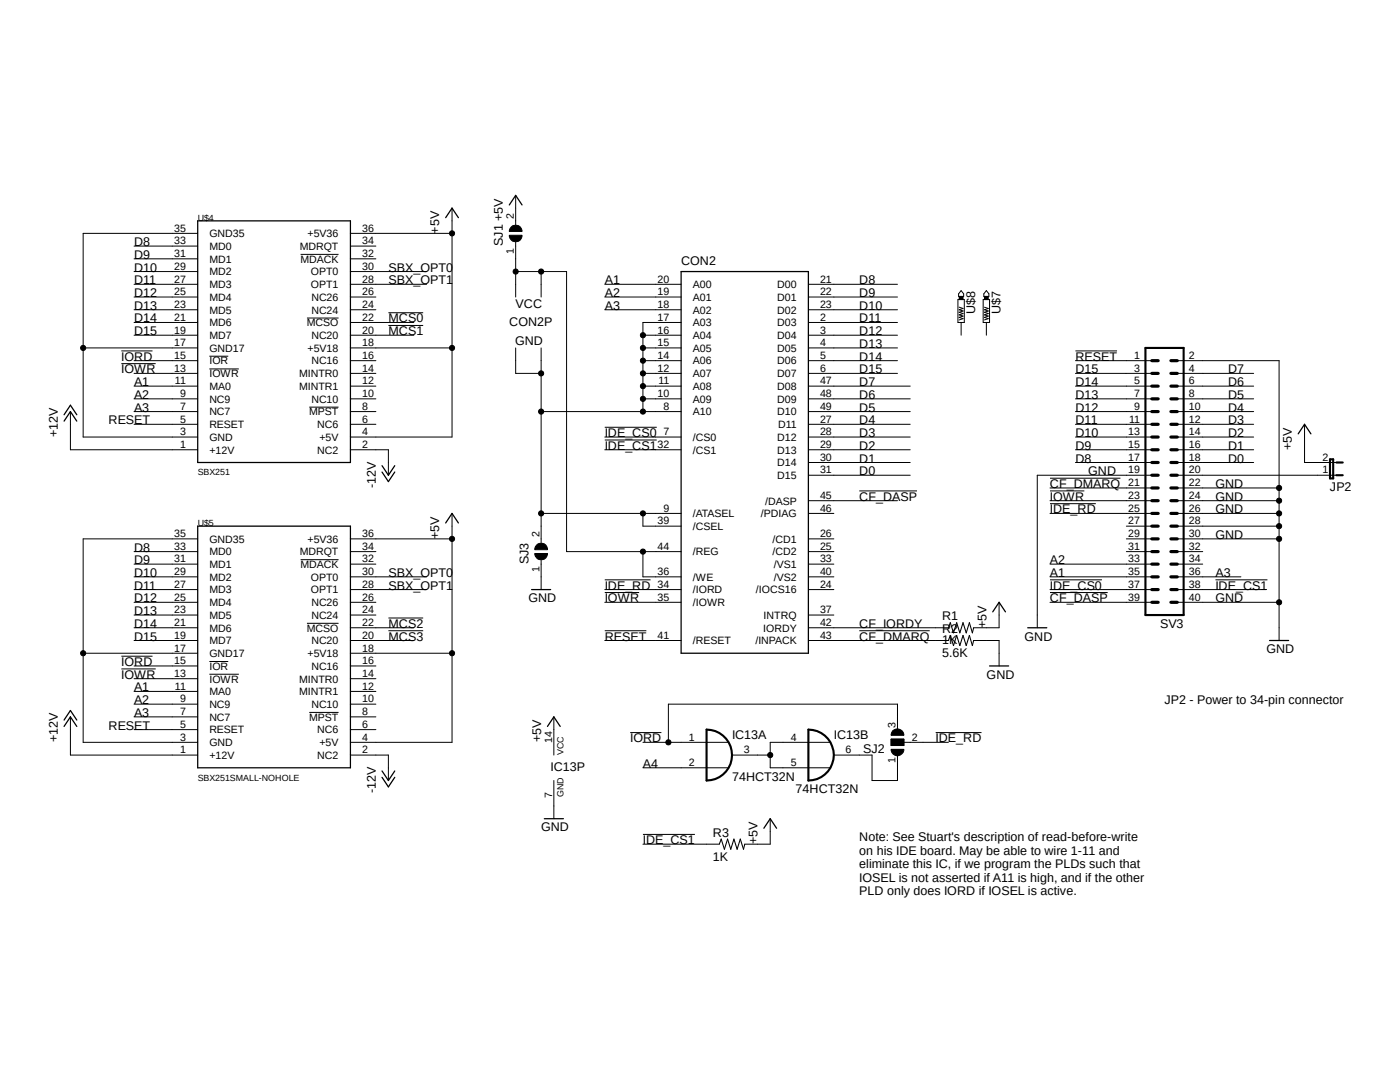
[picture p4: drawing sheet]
<svg xmlns="http://www.w3.org/2000/svg" width="279mm" height="216mm" viewBox="0 0 279 216" stroke-linecap="round" stroke-linejoin="round" font-family="sans-serif">
<path d="M8.9 36.6l261.6 142.6M270.5 36.6l-261.6 142.6" fill="none" stroke="#fff" stroke-width=".2"/>
<g fill="none" stroke="#000" stroke-width=".2">
<path d="M102.9 39v6M26.8 59.3h12.7M26.8 56.7h12.7M26.8 54.2h12.7M26.8 51.6h12.7M26.8 49.1h12.7M39.5 46.6h-22.9v40.6h22.9M60 50.8h7.6M69.9 59.3h5.1M69.9 56.7h15.2M69.9 54.2h15.2M69.9 51.6h5.1"/>
<path d="M69.9 49.1h5.1M69.9 46.6h20.3M90.2 41.5v45.7h-20.3M101.6 46.9h2.6a1.27 1.27 0 0 1-1.3 1.3 1.27 1.27 0 0 1-1.3-1.3zM102 45.3a1.25 1.25 0 0 1 1.4-.3 1.25 1.25 0 0 1 .8 1.2h-2.6l.2-.6zM102.9 54.2h10.2v55.9h22.8M102.9 48.2v11.1M108 54.2v5.1M120.7 59.3h15.2M120.7 56.7h15.2M161.3 59.3h17.8M161.3 56.7h17.8"/>
<path d="M191.2 59.8h1.2v4.5h-1.2zM191.4 59.2h.8v.6h-.8zM191.8 58l.5 .6v.5h-1v-.5zM196.2 59.8h1.3v4.5h-1.3zM196.5 59.2h.7v.6h-.7zM196.8 58l.6 .6v.5h-1.1v-.5zM16.6 69.4h22.9M24.2 70h6.2M24.2 72.6h6.9M26.8 79.6h12.7M26.8 77h12.7M26.8 74.5h12.7"/>
<path d="M26.8 72h12.7M26.8 66.9h12.7M26.8 64.3h12.7M26.8 61.8h12.7M41.8 73.6h5.9M41.8 71.1h3.8M61.3 63.5h6.3M69.9 79.6h5.1M69.9 77h5.1M69.9 74.5h5.1M69.9 72h5.1M69.9 69.4h20.3"/>
<path d="M69.9 66.9h12.7M69.9 64.3h12.7M69.9 61.8h5.1M77.5 62.4h7M77.5 64.9h7M102.9 69.4v5.1h5.1M108 69.4v39M120.7 61.8h15.2M128.3 79.6h7.6M128.3 77h7.6M128.3 74.5h7.6M128.3 72h7.6"/>
<path d="M128.3 69.4h7.6M128.3 66.9h7.6M135.9 64.3h-7.6v17.8M161.3 79.6h20.4M161.3 77h20.4M161.3 74.5h17.8M161.3 72h17.8M161.3 69.4h17.8M161.3 66.9h17.8M161.3 64.3h17.8M161.3 61.8h17.8M191.4 61.3l.8 .3-.8 .2 .8 .3-.8 .2 .8 .3-.8 .2 .8 .3-.8 .2 .8 .3-.8 .2"/>
<path d="M191.8 64.3v2.6M196.5 61.3l.7 .3-.7 .2 .7 .3-.7 .2 .7 .3-.7 .2 .7 .3-.7 .2 .7 .3-.7 .2M196.8 64.3v2.6M214.6 70h8.3M214.6 79.6h15.3M214.6 77h15.3M214.6 74.5h15.3M214.6 72h15.3M234.9 79.6h15.3M234.9 77h15.3M234.9 74.5h15.3M234.9 72h20.4v55.8"/>
<path d="M14.1 82.1v7.6h25.4M26.8 82.1h12.7M26.8 84.7h12.7M61.7 81.2h5.9M69.9 89.7h7.6v5.1M69.9 82.1h5.1M69.9 84.7h5.1M108 82.1h27.9M120.7 85.3h10.4M120.7 87.8h10.4M120.7 89.7h15.2M120.7 87.2h15.2"/>
<path d="M161.3 89.7h20.4M161.3 87.2h20.4M161.3 82.1h20.4M161.3 84.7h20.4M161.3 92.3h20.4M161.3 94.8h20.4M161.3 99.9h17.8M171.5 98h11.5M209.5 98h6.9M209.5 95.4h14.1M209.5 99.9h20.4M209.5 97.4h20.4"/>
<path d="M214.6 89.7h15.3M214.6 87.2h15.3M214.6 82.1h15.3M214.6 84.7h15.3M214.6 92.3h15.3M229.9 94.8h-22.9v30.5M234.9 89.7h15.3M234.9 87.2h15.3M234.9 82.1h15.3M234.9 84.7h15.3M234.9 92.3h15.3M234.9 94.8h31.8"/>
<path d="M234.9 99.9h20.4M234.9 97.4h20.4M260.3 84.7v7.6h6.4M26.8 117.6h12.7M26.8 115.1h12.7M26.8 112.6h12.7M26.8 110.1h12.7M39.5 107.5h-22.9v40.6h22.9M60 111.7h7.6M69.9 117.6h15.2M69.9 115.1h15.2M69.9 112.6h5.1"/>
<path d="M69.9 110.1h5.1M69.9 107.5h20.3M90.2 102.4v45.7h-20.3M106.7 110.4h2.6a1.27 1.27 0 0 1-1.3 1.3 1.27 1.27 0 0 1-1.3-1.3zM107.1 108.8a1.25 1.25 0 0 1 1.4-.3 1.25 1.25 0 0 1 .8 1.2h-2.6l.1-.6zM108 102.4h27.9M108 111.7v5.9M120.7 118.2h6.9M120.7 115.7h9.1M120.7 117.6h15.2M128.3 110.1v5h7.6M128.3 102.4v2.6h7.6"/>
<path d="M161.3 117.6h5.1M161.3 115.1h5.1M161.3 112.6h5.1M161.3 110.1h5.1M161.3 107.5h5.1M161.3 102.4h5.1M209.5 118.2h11.6M209.5 115.7h10.4M209.5 100.5h9.2M209.5 117.6h20.4M209.5 115.1h20.4M209.5 112.6h20.4"/>
<path d="M209.5 102.4h20.4M224.8 110.1h5.1M224.8 107.5h5.1M224.8 105h5.1M234.9 117.6h17.8M234.9 115.1h12.7M234.9 112.6h5.1M234.9 110.1h5.1M234.9 107.5h20.4M234.9 102.4h20.4M234.9 105h20.4M242.6 115.7h10.3"/>
<path d="M16.6 130.3h22.9M24.2 130.9h6.2M24.2 133.5h6.9M26.8 138h12.7M26.8 135.4h12.7M26.8 132.9h12.7M26.8 127.8h12.7M26.8 125.3h12.7M26.8 122.7h12.7M26.8 120.2h12.7M41.8 134.5h5.9M41.8 132h3.8"/>
<path d="M61.3 124.4h6.3M69.9 138h5.1M69.9 135.4h5.1M69.9 132.9h5.1M69.9 130.3h20.3M69.9 127.8h12.7M69.9 125.3h12.7M69.9 122.7h5.1M69.9 120.2h5.1M77.5 123.3h7M77.5 125.9h7M120.7 125.9h8.3"/>
<path d="M120.7 127.8h15.2M120.7 120.2h15.2M161.3 127.8h28M161.3 125.3h28M161.3 122.7h5.1M171.5 125.9h14M194.3 127.8h5.1v5.1M199.4 120.2v5.1h-5.1M209.5 120.2h20.4M234.9 120.2h20.4M14.1 143v7.7h25.4M26.8 143h12.7"/>
<path d="M26.8 140.5h12.7M26.8 145.6h12.7M61.7 142.2h5.9M69.9 150.7h7.6v5M69.9 143h5.1M69.9 140.5h5.1M69.9 145.6h5.1M110.5 143v7.7M110.5 155.7v7.7M125.8 146.2h6.2M128.3 148.1h17M128.3 153.2h17"/>
<path d="M146.1 150.7h7.6M165.7 148.1h-12v5.1h12M166.4 150.7h7.6v5h5.1v-5M177.8 149.5h2.6a1.27 1.27 0 0 1-1.3 1.3 1.27 1.27 0 0 1-1.3-1.3zM177.8 147.5h2.6v1.3h-2.6zM178.2 145.8a1.31 1.31 0 0 1 1.4-.3 1.31 1.31 0 0 1 .8 1.2h-2.6zM179.1 145.6v-5.1h-45.7v7.6M180.4 148.1h8.9M186.7 146.2h9.2M128.3 166.5h10.4M128.3 168.4h15.3M153.7 163.4v5h-5.1"/>
<circle cx="90.2" cy="46.6" r=".51"/>
<circle cx="102.9" cy="54.2" r=".51"/>
<circle cx="108" cy="54.2" r=".51"/>
<circle cx="16.6" cy="69.4" r=".51"/>
<circle cx="90.2" cy="69.4" r=".51"/>
<circle cx="108" cy="74.5" r=".51"/>
<circle cx="128.3" cy="66.9" r=".51"/>
<circle cx="128.3" cy="69.4" r=".51"/>
<circle cx="128.3" cy="77" r=".51"/>
<circle cx="128.3" cy="79.6" r=".51"/>
<circle cx="128.3" cy="74.5" r=".51"/>
<circle cx="128.3" cy="72" r=".51"/>
<circle cx="108" cy="82.1" r=".51"/>
<circle cx="128.3" cy="82.1" r=".51"/>
<circle cx="255.3" cy="99.9" r=".51"/>
<circle cx="255.3" cy="97.4" r=".51"/>
<circle cx="90.2" cy="107.5" r=".51"/>
<circle cx="108" cy="102.4" r=".51"/>
<circle cx="128.3" cy="110.1" r=".51"/>
<circle cx="128.3" cy="102.4" r=".51"/>
<circle cx="255.3" cy="102.4" r=".51"/>
<circle cx="255.3" cy="105" r=".51"/>
<circle cx="255.3" cy="107.5" r=".51"/>
<circle cx="16.6" cy="130.3" r=".51"/>
<circle cx="90.2" cy="130.3" r=".51"/>
<circle cx="255.3" cy="120.2" r=".51"/>
<circle cx="133.4" cy="148.1" r=".51"/>
<circle cx="153.7" cy="150.7" r=".51"/>
</g>
<g fill="none" stroke="#000" stroke-width=".25">
<path d="M39.5 44.1h30.4v48.2h-30.4zM88.9 43.4l1.3-1.9 1.3 1.9M101.6 40.9l1.3-1.9 1.3 1.9M135.9 54.2h25.4v76.1h-25.4zM12.8 84l1.3-1.9 1.2 1.9M12.8 82.8l1.3-1.9 1.2 1.9M76.2 92.9l1.3 1.9 1.3-1.9M76.2 94.2l1.3 1.9 1.3-1.9M259.1 86.6l1.2-1.9 1.3 1.9M39.5 105h30.4v48.2h-30.4zM88.9 104.4l1.3-2 1.3 2M106.1 117.6h3.8"/>
<path d="M197.5 132.9h3.8M198.1 122.1l1.3-1.9 1.3 1.9M205.1 125.3h3.8M253.4 127.8h3.8M12.8 144.9l1.3-1.9 1.2 1.9M12.8 143.7l1.3-1.9 1.2 1.9M76.2 153.8l1.3 1.9 1.3-1.9M76.2 155.1l1.3 1.9 1.3-1.9M109.3 144.9l1.2-1.9 1.3 1.9M108.6 163.4h3.8M152.4 165.3l1.3-1.9 1.3 1.9"/>
</g>
<path d="M189.3 125.3l.4-1.1 .6 2.1 .6-2.1 .7 2.1 .6-2.1 .6 2.1 .7-2.1 .6 2.1 .2-1M189.3 127.8l.4-1 .6 2 .6-2 .7 2 .6-2 .6 2 .7-2 .6 2 .2-1M143.6 168.4l.3-1 .7 2.1 .6-2.1 .6 2.1 .7-2.1 .6 2.1 .6-2.1 .7 2.1 .2-1.1" fill="none" stroke="#000" stroke-width=".21"/>
<path d="M228.6 69.4h7.6v53.3h-7.6zM265.4 91.7h.7v3.8h-.7zM266.7 94.8h1.3M266.7 92.3h1.3M141 145.6a5.1 5.1 0 0 1 5.1 5.1 5.1 5.1 0 0 1-5.1 5zM161.3 145.6a5.1 5.1 0 0 1 5.1 5.1 5.1 5.1 0 0 1-5.1 5z" fill="none" stroke="#000" stroke-width=".42"/>
<g fill="none" stroke="#000" stroke-width=".63">
<path d="M229.9 77h1.2M229.9 74.5h1.2M229.9 72h1.2M229.9 79.6h1.2M233.7 77h1.2M233.7 74.5h1.2M233.7 72h1.2M233.7 79.6h1.2M229.9 82.1h1.2M229.9 89.7h1.2M229.9 87.2h1.2M229.9 84.7h1.2"/>
<path d="M229.9 94.8h1.2M229.9 92.3h1.2M229.9 99.9h1.2M229.9 97.4h1.2M233.7 82.1h1.2M233.7 89.7h1.2M233.7 87.2h1.2M233.7 84.7h1.2M233.7 94.8h1.2M233.7 92.3h1.2M233.7 99.9h1.2M233.7 97.4h1.2"/>
<path d="M229.9 102.4h1.2M229.9 107.5h1.2M229.9 105h1.2M229.9 112.6h1.2M229.9 110.1h1.2M229.9 115.1h1.2M229.9 117.6h1.2M233.7 102.4h1.2M233.7 107.5h1.2M233.7 105h1.2M233.7 112.6h1.2M233.7 110.1h1.2"/>
<path d="M233.7 115.1h1.2M233.7 117.6h1.2M229.9 120.2h1.2M233.7 120.2h1.2"/>
</g>
<g fill="#000">
<path d="M102 45.3a1.25 1.25 0 0 1 1.4-.3 1.25 1.25 0 0 1 .8 1.2h-2.6l.2-.6z" fill-rule="evenodd"/>
<path d="M101.6 46.9h2.6a1.27 1.27 0 0 1-1.3 1.3 1.27 1.27 0 0 1-1.3-1.3z" fill-rule="evenodd"/>
<path d="M191.4 59.2h.8v.6h-.8z" fill-rule="evenodd"/>
<path d="M196.5 59.2h.7v.6h-.7z" fill-rule="evenodd"/>
<path d="M107.1 108.8a1.25 1.25 0 0 1 1.4-.3 1.25 1.25 0 0 1 .8 1.2h-2.6l.1-.6z" fill-rule="evenodd"/>
<path d="M106.7 110.4h2.6a1.27 1.27 0 0 1-1.3 1.3 1.27 1.27 0 0 1-1.3-1.3z" fill-rule="evenodd"/>
<path d="M177.8 147.5h2.6v1.3h-2.6z" fill-rule="evenodd"/>
<path d="M178.2 145.8a1.31 1.31 0 0 1 1.4-.3 1.31 1.31 0 0 1 .8 1.2h-2.6z" fill-rule="evenodd"/>
<path d="M177.8 149.5h2.6a1.27 1.27 0 0 1-1.3 1.3 1.27 1.27 0 0 1-1.3-1.3z" fill-rule="evenodd"/>
<circle cx="90.2" cy="46.6" r=".51"/>
<circle cx="102.9" cy="54.2" r=".51"/>
<circle cx="108" cy="54.2" r=".51"/>
<circle cx="16.6" cy="69.4" r=".51"/>
<circle cx="90.2" cy="69.4" r=".51"/>
<circle cx="108" cy="74.5" r=".51"/>
<circle cx="128.3" cy="66.9" r=".51"/>
<circle cx="128.3" cy="69.4" r=".51"/>
<circle cx="128.3" cy="77" r=".51"/>
<circle cx="128.3" cy="79.6" r=".51"/>
<circle cx="128.3" cy="74.5" r=".51"/>
<circle cx="128.3" cy="72" r=".51"/>
<circle cx="108" cy="82.1" r=".51"/>
<circle cx="128.3" cy="82.1" r=".51"/>
<circle cx="255.3" cy="99.9" r=".51"/>
<circle cx="255.3" cy="97.4" r=".51"/>
<circle cx="90.2" cy="107.5" r=".51"/>
<circle cx="108" cy="102.4" r=".51"/>
<circle cx="128.3" cy="110.1" r=".51"/>
<circle cx="128.3" cy="102.4" r=".51"/>
<circle cx="255.3" cy="102.4" r=".51"/>
<circle cx="255.3" cy="105" r=".51"/>
<circle cx="255.3" cy="107.5" r=".51"/>
<circle cx="16.6" cy="130.3" r=".51"/>
<circle cx="90.2" cy="130.3" r=".51"/>
<circle cx="255.3" cy="120.2" r=".51"/>
<circle cx="133.4" cy="148.1" r=".51"/>
<circle cx="153.7" cy="150.7" r=".51"/>
</g>
<g font-size="2.5">
<text x="87.7" y="46.6" transform="rotate(-90 87.7 46.6)">+5V</text>
<text x="26.8" y="49.1">D8</text>
<text x="26.8" y="51.6">D9</text>
<text x="100.4" y="49.1" transform="rotate(-90 100.4 49.1)">SJ1 +5V</text>
<text x="135.9" y="52.9">CON2</text>
<text x="26.8" y="54.2">D10</text>
<text x="26.8" y="56.7">D11</text>
<text x="26.8" y="59.3">D12</text>
<text x="77.6" y="54.2">SBX_OPT0</text>
<text x="77.6" y="56.7">SBX_OPT1</text>
<text x="120.7" y="56.7">A1</text>
<text x="120.7" y="59.3">A2</text>
<text x="171.5" y="56.7">D8</text>
<text x="171.5" y="59.3">D9</text>
<text x="26.8" y="61.8">D13</text>
<text x="26.8" y="64.3">D14</text>
<text x="77.6" y="64.3">MCS0</text>
<text x="101.6" y="65">CON2P</text>
<text x="102.9" y="61.4">VCC</text>
<text x="120.7" y="61.8">A3</text>
<text x="171.5" y="61.8">D10</text>
<text x="171.5" y="64.3">D11</text>
<text x="194.6" y="62.6" transform="rotate(-90 194.6 62.6)">U$8</text>
<text x="199.6" y="62.6" transform="rotate(-90 199.6 62.6)">U$7</text>
<text x="24.2" y="72">IORD</text>
<text x="26.8" y="66.9">D15</text>
<text x="77.6" y="66.9">MCS1</text>
<text x="102.8" y="68.8">GND</text>
<text x="171.5" y="66.9">D12</text>
<text x="171.5" y="69.4">D13</text>
<text x="171.5" y="72">D14</text>
<text x="214.6" y="72">RESET</text>
<text x="24.2" y="74.5">IOWR</text>
<text x="26.8" y="77">A1</text>
<text x="171.5" y="77">D7</text>
<text x="171.5" y="74.5">D15</text>
<text x="214.6" y="74.5">D15</text>
<text x="214.6" y="77">D14</text>
<text x="245.1" y="77">D6</text>
<text x="245.1" y="74.5">D7</text>
<text x="26.8" y="79.6">A2</text>
<text x="26.8" y="82.1">A3</text>
<text x="171.5" y="82.1">D5</text>
<text x="171.5" y="79.6">D6</text>
<text x="214.6" y="82.1">D12</text>
<text x="214.6" y="79.6">D13</text>
<text x="245.1" y="82.1">D4</text>
<text x="245.1" y="79.6">D5</text>
<text x="11.5" y="87.2" transform="rotate(-90 11.5 87.2)">+12V</text>
<text x="21.7" y="84.7">RESET</text>
<text x="120.7" y="87.2">IDE_CS0</text>
<text x="120.7" y="89.7">IDE_CS1</text>
<text x="171.5" y="89.7">D2</text>
<text x="171.5" y="87.2">D3</text>
<text x="171.5" y="84.7">D4</text>
<text x="214.6" y="89.7">D9</text>
<text x="214.6" y="87.2">D10</text>
<text x="214.6" y="84.7">D11</text>
<text x="245.1" y="89.7">D1</text>
<text x="245.1" y="87.2">D2</text>
<text x="245.1" y="84.7">D3</text>
<text x="257.8" y="89.7" transform="rotate(-90 257.8 89.7)">+5V</text>
<text x="171.5" y="94.8">D0</text>
<text x="171.5" y="92.3">D1</text>
<text x="214.6" y="92.3">D8</text>
<text x="217.2" y="94.8">GND</text>
<text x="245.1" y="92.3">D0</text>
<text x="75" y="97.4" transform="rotate(-90 75 97.4)">-12V</text>
<text x="171.5" y="99.9">CF_DASP</text>
<text x="209.5" y="99.9">IOWR</text>
<text x="209.5" y="97.4">CF_DMARQ</text>
<text x="242.6" y="99.9">GND</text>
<text x="242.6" y="97.4">GND</text>
<text x="265.4" y="97.9">JP2</text>
<text x="87.7" y="107.5" transform="rotate(-90 87.7 107.5)">+5V</text>
<text x="209.5" y="102.4">IDE_RD</text>
<text x="242.6" y="107.5">GND</text>
<text x="242.6" y="102.4">GND</text>
<text x="26.8" y="110.1">D8</text>
<text x="26.8" y="112.6">D9</text>
<text x="105.5" y="112.6" transform="rotate(-90 105.5 112.6)">SJ3</text>
<text x="209.5" y="112.6">A2</text>
<text x="26.8" y="115.1">D10</text>
<text x="26.8" y="117.6">D11</text>
<text x="77.6" y="115.1">SBX_OPT0</text>
<text x="77.6" y="117.6">SBX_OPT1</text>
<text x="120.7" y="117.6">IDE_RD</text>
<text x="209.5" y="115.1">A1</text>
<text x="209.5" y="117.6">IDE_CS0</text>
<text x="242.6" y="115.1">A3</text>
<text x="242.6" y="117.6">IDE_CS1</text>
<text x="26.8" y="120.2">D12</text>
<text x="26.8" y="122.7">D13</text>
<text x="26.8" y="125.3">D14</text>
<text x="77.6" y="125.3">MCS2</text>
<text x="105.5" y="120.2">GND</text>
<text x="120.7" y="120.2">IOWR</text>
<text x="171.5" y="125.3">CF_IORDY</text>
<text x="188" y="123.8">R1</text>
<text x="196.9" y="125.3" transform="rotate(-90 196.9 125.3)">+5V</text>
<text x="209.5" y="120.2">CF_DASP</text>
<text x="231.5" y="125.3">SV3</text>
<text x="242.6" y="120.2">GND</text>
<text x="26.8" y="127.8">D15</text>
<text x="77.6" y="127.8">MCS3</text>
<text x="120.7" y="127.8">RESET</text>
<text x="171.5" y="127.8">CF_DMARQ</text>
<text x="188" y="128.6">1K</text>
<text x="188" y="131.1">5.6K</text>
<text x="188" y="126.3">R2</text>
<text x="204.5" y="127.8">GND</text>
<text x="252.7" y="130.3">GND</text>
<text x="24.2" y="132.9">IORD</text>
<text x="24.2" y="135.4">IOWR</text>
<text x="26.8" y="138">A1</text>
<text x="196.9" y="135.4">GND</text>
<text x="26.8" y="140.5">A2</text>
<text x="26.8" y="143">A3</text>
<text x="232.4" y="140.5">JP2 - Power to 34-pin connector</text>
<text x="11.5" y="148.1" transform="rotate(-90 11.5 148.1)">+12V</text>
<text x="21.7" y="145.6">RESET</text>
<text x="108" y="148.1" transform="rotate(-90 108 148.1)">+5V</text>
<text x="125.8" y="148.1">IORD</text>
<text x="146.1" y="147.5">IC13A</text>
<text x="166.4" y="147.5">IC13B</text>
<text x="186.7" y="148.1">IDE_RD</text>
<text x="109.9" y="153.8">IC13P</text>
<text x="128.3" y="153.2">A4</text>
<text x="146.1" y="155.7">74HCT32N</text>
<text x="172.3" y="150.3">SJ2</text>
<text x="75" y="158.3" transform="rotate(-90 75 158.3)">-12V</text>
<text x="158.8" y="158.3">74HCT32N</text>
<text x="108" y="165.9">GND</text>
<text x="142.3" y="166.9">R3</text>
<text x="171.5" y="167.9">Note: See Stuart's description of read-before-write</text>
<text x="128.3" y="168.4">IDE_CS1</text>
<text x="142.3" y="171.7">1K</text>
<text x="151.2" y="168.4" transform="rotate(-90 151.2 168.4)">+5V</text>
<text x="171.5" y="170.6">on his IDE board. May be able to wire 1-11 and</text>
<text x="171.5" y="173.2">eliminate this IC, if we program the PLDs such that</text>
<text x="171.5" y="175.9">IOSEL is not asserted if A11 is high, and if the other</text>
<text x="171.5" y="178.6">PLD only does IORD if IOSEL is active.</text>
</g>
<g font-size="2.1">
<text x="34.8" y="46.2">35</text>
<text x="41.8" y="47.4">GND35</text>
<text x="61.4" y="47.4">+5V36</text>
<text x="72.3" y="46.2">36</text>
<text x="102.6" y="43.7" transform="rotate(-90 102.6 43.7)">2</text>
<text x="34.8" y="53.8">29</text>
<text x="34.8" y="51.3">31</text>
<text x="34.8" y="48.8">33</text>
<text x="41.8" y="52.4">MD1</text>
<text x="41.8" y="49.9">MD0</text>
<text x="59.8" y="49.9">MDRQT</text>
<text x="60" y="52.4">MDACK</text>
<text x="72.3" y="53.8">30</text>
<text x="72.3" y="51.3">32</text>
<text x="72.3" y="48.8">34</text>
<text x="102.6" y="50.7" transform="rotate(-90 102.6 50.7)">1</text>
<text x="34.8" y="58.9">25</text>
<text x="34.8" y="56.4">27</text>
<text x="41.8" y="57.5">MD3</text>
<text x="41.8" y="54.9">MD2</text>
<text x="62" y="57.5">OPT1</text>
<text x="62" y="54.9">OPT0</text>
<text x="72.3" y="58.9">26</text>
<text x="72.3" y="56.4">28</text>
<text x="131.2" y="56.4">20</text>
<text x="131.2" y="58.9">19</text>
<text x="138.3" y="57.5">A00</text>
<text x="155.1" y="57.5">D00</text>
<text x="163.7" y="56.4">21</text>
<text x="163.7" y="58.9">22</text>
<text x="34.8" y="64">21</text>
<text x="34.8" y="61.5">23</text>
<text x="41.8" y="65.1">MD6</text>
<text x="41.8" y="62.6">MD5</text>
<text x="41.8" y="60">MD4</text>
<text x="61.3" y="65.1">MCSO</text>
<text x="62.1" y="62.6">NC24</text>
<text x="62.1" y="60">NC26</text>
<text x="72.3" y="64">22</text>
<text x="72.3" y="61.5">24</text>
<text x="131.2" y="61.5">18</text>
<text x="131.2" y="64">17</text>
<text x="138.3" y="60">A01</text>
<text x="138.3" y="62.6">A02</text>
<text x="138.3" y="65.1">A03</text>
<text x="155.1" y="60">D01</text>
<text x="155.1" y="62.6">D02</text>
<text x="155.1" y="65.1">D03</text>
<text x="163.7" y="61.5">23</text>
<text x="163.7" y="64">2</text>
<text x="34.8" y="71.6">15</text>
<text x="34.8" y="69.1">17</text>
<text x="34.8" y="66.5">19</text>
<text x="41.8" y="70.2">GND17</text>
<text x="41.8" y="67.6">MD7</text>
<text x="61.4" y="70.2">+5V18</text>
<text x="62.1" y="67.6">NC20</text>
<text x="72.3" y="71.6">16</text>
<text x="72.3" y="69.1">18</text>
<text x="72.3" y="66.5">20</text>
<text x="131.2" y="66.5">16</text>
<text x="131.2" y="69.1">15</text>
<text x="131.2" y="71.6">14</text>
<text x="138.3" y="67.6">A04</text>
<text x="138.3" y="70.2">A05</text>
<text x="155.1" y="67.6">D04</text>
<text x="155.1" y="70.2">D05</text>
<text x="163.7" y="66.5">3</text>
<text x="163.7" y="69.1">4</text>
<text x="163.7" y="71.6">5</text>
<text x="226.4" y="71.6">1</text>
<text x="237.3" y="71.6">2</text>
<text x="34.8" y="74.2">13</text>
<text x="34.9" y="76.7">11</text>
<text x="41.8" y="72.7">IOR</text>
<text x="41.8" y="77.8">MA0</text>
<text x="41.8" y="75.3">IOWR</text>
<text x="59.7" y="77.8">MINTR1</text>
<text x="59.7" y="75.3">MINTR0</text>
<text x="62.1" y="72.7">NC16</text>
<text x="72.3" y="76.7">12</text>
<text x="72.3" y="74.2">14</text>
<text x="131.2" y="74.2">12</text>
<text x="131.4" y="76.7">11</text>
<text x="138.3" y="72.7">A06</text>
<text x="138.3" y="75.3">A07</text>
<text x="138.3" y="77.8">A08</text>
<text x="155.1" y="72.7">D06</text>
<text x="155.1" y="75.3">D07</text>
<text x="155.1" y="77.8">D08</text>
<text x="163.7" y="74.2">6</text>
<text x="163.7" y="76.7">47</text>
<text x="226.4" y="74.2">3</text>
<text x="226.4" y="76.7">5</text>
<text x="237.3" y="74.2">4</text>
<text x="237.3" y="76.7">6</text>
<text x="35.9" y="81.8">7</text>
<text x="35.9" y="79.2">9</text>
<text x="41.8" y="82.9">NC7</text>
<text x="41.8" y="80.3">NC9</text>
<text x="61.7" y="82.9">MPST</text>
<text x="62.1" y="80.3">NC10</text>
<text x="72.3" y="81.8">8</text>
<text x="72.3" y="79.2">10</text>
<text x="131.2" y="79.2">10</text>
<text x="132.4" y="81.8">8</text>
<text x="138.3" y="80.3">A09</text>
<text x="138.3" y="82.9">A10</text>
<text x="155.1" y="80.3">D09</text>
<text x="155.1" y="82.9">D10</text>
<text x="163.7" y="79.2">48</text>
<text x="163.7" y="81.8">49</text>
<text x="226.4" y="79.2">7</text>
<text x="226.4" y="81.8">9</text>
<text x="237.3" y="79.2">8</text>
<text x="237.3" y="81.8">10</text>
<text x="35.9" y="84.3">5</text>
<text x="35.9" y="89.4">1</text>
<text x="35.9" y="86.8">3</text>
<text x="41.8" y="85.4">RESET</text>
<text x="41.8" y="88">GND</text>
<text x="63.3" y="85.4">NC6</text>
<text x="63.8" y="88">+5V</text>
<text x="72.3" y="89.4">2</text>
<text x="72.3" y="86.8">4</text>
<text x="72.3" y="84.3">6</text>
<text x="131.2" y="89.4">32</text>
<text x="132.4" y="86.8">7</text>
<text x="138.3" y="88">/CS0</text>
<text x="155.1" y="88">D12</text>
<text x="155.3" y="85.4">D11</text>
<text x="163.7" y="84.3">27</text>
<text x="163.7" y="86.8">28</text>
<text x="163.7" y="89.4">29</text>
<text x="225.2" y="86.8">13</text>
<text x="225.2" y="89.4">15</text>
<text x="225.3" y="84.3">11</text>
<text x="237.3" y="84.3">12</text>
<text x="237.3" y="86.8">14</text>
<text x="237.3" y="89.4">16</text>
<text x="41.8" y="90.5">+12V</text>
<text x="63.3" y="90.5">NC2</text>
<text x="138.3" y="90.5">/CS1</text>
<text x="155.1" y="90.5">D13</text>
<text x="155.1" y="93">D14</text>
<text x="155.1" y="95.6">D15</text>
<text x="163.7" y="91.9">30</text>
<text x="163.7" y="94.4">31</text>
<text x="225.2" y="91.9">17</text>
<text x="225.2" y="94.4">19</text>
<text x="237.3" y="91.9">18</text>
<text x="237.3" y="94.4">20</text>
<text x="263.9" y="94.4">1</text>
<text x="263.9" y="91.9">2</text>
<text x="152.7" y="100.7">/DASP</text>
<text x="163.7" y="99.5">45</text>
<text x="225.2" y="97">21</text>
<text x="225.2" y="99.5">23</text>
<text x="237.3" y="97">22</text>
<text x="237.3" y="99.5">24</text>
<text x="34.8" y="107.1">35</text>
<text x="72.3" y="107.1">36</text>
<text x="107.7" y="107.1" transform="rotate(-90 107.7 107.1)">2</text>
<text x="131.2" y="104.6">39</text>
<text x="132.4" y="102.1">9</text>
<text x="138.3" y="103.2">/ATASEL</text>
<text x="138.3" y="105.7">/CSEL</text>
<text x="151.8" y="103.2">/PDIAG</text>
<text x="163.7" y="102.1">46</text>
<text x="163.7" y="107.1">26</text>
<text x="225.2" y="102.1">25</text>
<text x="225.2" y="104.6">27</text>
<text x="225.2" y="107.1">29</text>
<text x="237.3" y="102.1">26</text>
<text x="237.3" y="104.6">28</text>
<text x="237.3" y="107.1">30</text>
<text x="34.8" y="112.2">31</text>
<text x="34.8" y="109.7">33</text>
<text x="41.8" y="113.3">MD1</text>
<text x="41.8" y="110.8">MD0</text>
<text x="41.8" y="108.3">GND35</text>
<text x="59.8" y="110.8">MDRQT</text>
<text x="60" y="113.4">MDACK</text>
<text x="61.4" y="108.3">+5V36</text>
<text x="72.3" y="112.2">32</text>
<text x="72.3" y="109.7">34</text>
<text x="131.2" y="109.7">44</text>
<text x="138.3" y="110.8">/REG</text>
<text x="154.2" y="108.3">/CD1</text>
<text x="154.2" y="110.8">/CD2</text>
<text x="154.4" y="113.4">/VS1</text>
<text x="163.7" y="109.7">25</text>
<text x="163.7" y="112.2">33</text>
<text x="225.2" y="109.7">31</text>
<text x="225.2" y="112.2">33</text>
<text x="237.3" y="109.7">32</text>
<text x="237.3" y="112.2">34</text>
<text x="34.8" y="119.8">25</text>
<text x="34.8" y="117.3">27</text>
<text x="34.8" y="114.8">29</text>
<text x="41.8" y="118.4">MD3</text>
<text x="41.8" y="115.9">MD2</text>
<text x="62" y="118.4">OPT1</text>
<text x="62" y="115.9">OPT0</text>
<text x="72.3" y="119.8">26</text>
<text x="72.3" y="117.3">28</text>
<text x="72.3" y="114.8">30</text>
<text x="107.7" y="114.1" transform="rotate(-90 107.7 114.1)">1</text>
<text x="131.2" y="117.3">34</text>
<text x="131.2" y="119.8">35</text>
<text x="131.2" y="114.8">36</text>
<text x="138.3" y="118.4">/IORD</text>
<text x="138.3" y="115.9">/WE</text>
<text x="150.9" y="118.4">/IOCS16</text>
<text x="154.4" y="115.9">/VS2</text>
<text x="163.7" y="114.8">40</text>
<text x="163.7" y="117.3">24</text>
<text x="225.2" y="114.8">35</text>
<text x="225.2" y="117.3">37</text>
<text x="225.2" y="119.8">39</text>
<text x="237.3" y="114.8">36</text>
<text x="237.3" y="117.3">38</text>
<text x="237.3" y="119.8">40</text>
<text x="34.8" y="124.9">21</text>
<text x="34.8" y="122.4">23</text>
<text x="41.8" y="123.5">MD5</text>
<text x="41.8" y="120.9">MD4</text>
<text x="62.1" y="123.5">NC24</text>
<text x="62.1" y="120.9">NC26</text>
<text x="72.3" y="124.9">22</text>
<text x="72.3" y="122.4">24</text>
<text x="138.3" y="120.9">/IOWR</text>
<text x="152.4" y="123.5">INTRQ</text>
<text x="163.7" y="122.4">37</text>
<text x="163.7" y="124.9">42</text>
<text x="34.8" y="130">17</text>
<text x="34.8" y="127.5">19</text>
<text x="41.8" y="131.1">GND17</text>
<text x="41.8" y="128.6">MD7</text>
<text x="41.8" y="126">MD6</text>
<text x="61.3" y="126">MCSO</text>
<text x="61.4" y="131.1">+5V18</text>
<text x="62.1" y="128.6">NC20</text>
<text x="72.3" y="130">18</text>
<text x="72.3" y="127.5">20</text>
<text x="131.2" y="127.5">41</text>
<text x="138.3" y="128.6">/RESET</text>
<text x="150.7" y="128.6">/INPACK</text>
<text x="152.3" y="126">IORDY</text>
<text x="163.7" y="127.5">43</text>
<text x="34.8" y="135.1">13</text>
<text x="34.8" y="132.5">15</text>
<text x="34.9" y="137.6">11</text>
<text x="41.8" y="133.6">IOR</text>
<text x="41.8" y="136.2">IOWR</text>
<text x="59.7" y="136.2">MINTR0</text>
<text x="62.1" y="133.6">NC16</text>
<text x="72.3" y="137.6">12</text>
<text x="72.3" y="135.1">14</text>
<text x="72.3" y="132.5">16</text>
<text x="35.9" y="142.7">7</text>
<text x="35.9" y="140.2">9</text>
<text x="41.8" y="143.8">NC7</text>
<text x="41.8" y="141.3">NC9</text>
<text x="41.8" y="138.7">MA0</text>
<text x="59.7" y="138.7">MINTR1</text>
<text x="61.7" y="143.8">MPST</text>
<text x="62.1" y="141.3">NC10</text>
<text x="72.3" y="142.7">8</text>
<text x="72.3" y="140.2">10</text>
<text x="35.9" y="145.2">5</text>
<text x="35.9" y="147.8">3</text>
<text x="41.8" y="146.3">RESET</text>
<text x="41.8" y="148.9">GND</text>
<text x="63.3" y="146.3">NC6</text>
<text x="63.8" y="148.9">+5V</text>
<text x="72.3" y="147.8">4</text>
<text x="72.3" y="145.2">6</text>
<text x="110.2" y="148.3" transform="rotate(-90 110.2 148.3)">14</text>
<text x="137.5" y="147.8">1</text>
<text x="157.8" y="147.8">4</text>
<text x="178.7" y="145.2" transform="rotate(-90 178.7 145.2)">3</text>
<text x="182" y="147.8">2</text>
<text x="35.9" y="150.3">1</text>
<text x="41.8" y="151.4">+12V</text>
<text x="63.3" y="151.4">NC2</text>
<text x="72.3" y="150.3">2</text>
<text x="137.5" y="152.8">2</text>
<text x="148.4" y="150.3">3</text>
<text x="157.8" y="152.8">5</text>
<text x="168.7" y="150.3">6</text>
<text x="178.7" y="152.2" transform="rotate(-90 178.7 152.2)">1</text>
<text x="110.2" y="159.3" transform="rotate(-90 110.2 159.3)">7</text>
</g>
<g font-size="1.8">
<text x="39.5" y="44.1">U$4</text>
<text x="39.5" y="94.8">SBX251</text>
<text x="39.5" y="105">U$5</text>
<text x="39.5" y="155.7">SBX251SMALL-NOHOLE</text>
<text x="112.4" y="150.7" transform="rotate(-90 112.4 150.7)">VCC</text>
<text x="112.4" y="159" transform="rotate(-90 112.4 159)">GND</text>
</g>
</svg>
